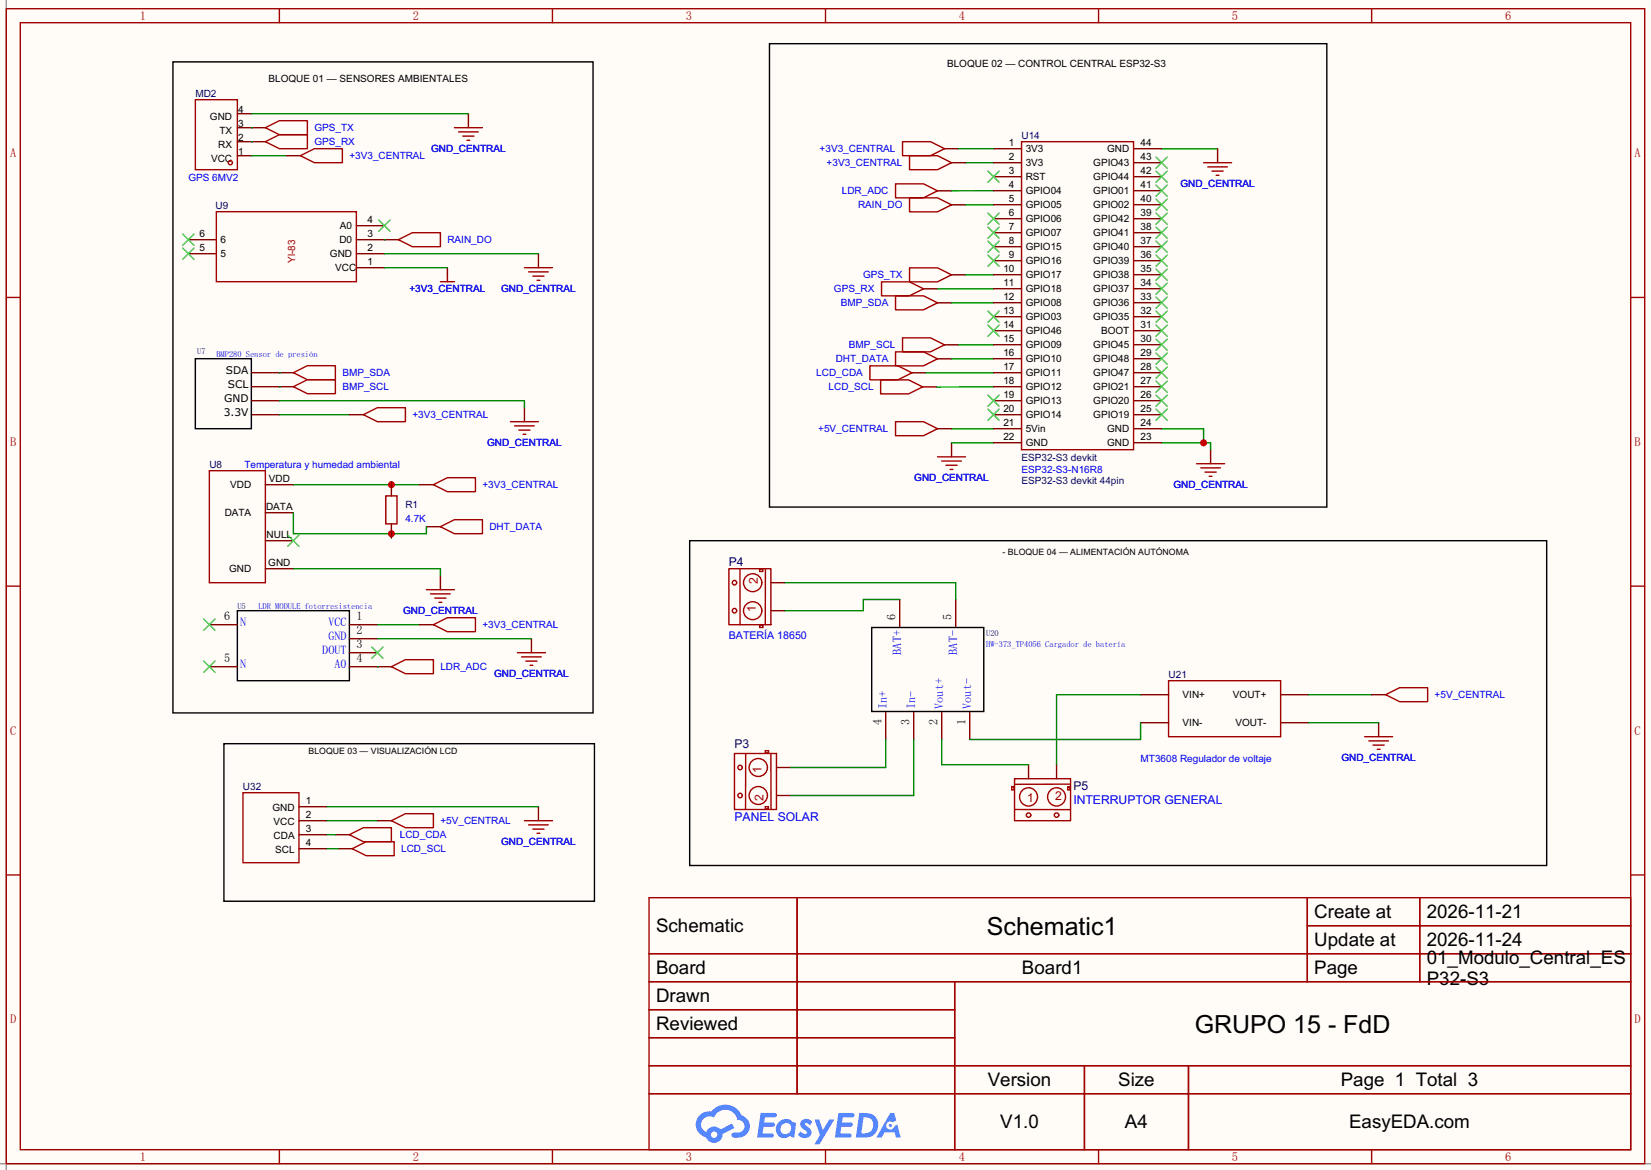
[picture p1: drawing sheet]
<svg xmlns="http://www.w3.org/2000/svg" width="299mm" height="212mm" viewBox="0 0 299 212" stroke-linecap="round" stroke-linejoin="round" font-family="sans-serif">
<path d="M0 0h299.5v212.3h-299.5z" fill="#fffcf7"/>
<path d="M1.1 0v212.3M0 211.1h299.5" fill="none" stroke="#999" stroke-width=".25"/>
<g fill="none" stroke="#a10000" stroke-width=".25">
<path d="M1.1 1.6h297.2v209.5h-297.2zM3.7 4.1h292.1v204.5h-292.1zM50.7 1.6v2.5M100.2 1.6v2.5M149.7 1.6v2.5M199.3 1.6v2.5M248.8 1.6v2.5M1.1 54h2.6M295.8 54h2.5M1.1 106.4h2.6M295.8 106.4h2.5M1.1 158.7h2.6"/>
<path d="M295.8 158.7h2.5M117.7 162.9h178.1v45.7h-178.1zM117.7 173h178.1M117.7 178.1h178.1M144.6 162.9v35.5M173.2 178.1v30.5M237.1 162.9v15.2M237.1 167.9h58.7M257.5 162.9v15.2M117.7 183.2h55.5M117.7 193.3h178.1M117.7 188.3h55.5"/>
<path d="M117.7 198.4h178.1M196.7 193.3v15.3M215.6 193.3v15.3M50.7 208.6v2.5M100.2 208.6v2.5M149.7 208.6v2.5M199.3 208.6v2.5M248.8 208.6v2.5"/>
</g>
<g fill="#5487ff">
<path d="M145.5 203.3a1.3 1.3 0 0 1 1.8 .2l-.4 .7a.54 .54 0 0 0-.9-.3l.1 .2a1.58 1.58 0 0 1 1.1 1.6 1.43 1.43 0 0 1-2.5 .2l.5-.6a.64 .64 0 0 0 .5 .4 .64 .64 0 0 0 .7-.2l-.2-.3a1.6 1.6 0 0 1-1-1.5z"/>
<path d="M147.7 203.1h.9l.7 2 1.1-2h.9l-2.7 4.5h-.9l1-1.7z"/>
<path d="M138 201.9h1.6a1.31 1.31 0 0 1 1.2 .2 .4 .4 0 0 1-.3 .6h-1.8l-.1 .9h1.6a.4 .4 0 0 1 .4 .5 .4 .4 0 0 1-.4 .3h-1.7l-.2 1.2h.8a1.23 1.23 0 0 1 1.2 .2 .39 .39 0 0 1-.3 .6h-2.7z"/>
<path d="M152.1 201.9h1.6a1.32 1.32 0 0 1 1.3 .2 .39 .39 0 0 1-.4 .6h-1.7l-.2 .9h1.7a.4 .4 0 0 1 .3 .5 .4 .4 0 0 1-.4 .3h-1.7l-.2 1.2h.8a1.23 1.23 0 0 1 1.2 .2 .39 .39 0 0 1-.3 .6h-2.7z"/>
<path d="M161.5 201.9h.7l.4 1.4-.7 .3a.75 .75 0 0 0-1.1 .3 .75 .75 0 0 0 .5 1.1 .75 .75 0 0 0 .9-.7l.6-.3 .6 2.4h-.9l-.2-1h-1.9l-.5 1h-.9z"/>
<path d="M155.9 201.9l-.7 4.5h1.5a2.27 2.27 0 0 0 2.6-2.3 2.27 2.27 0 0 0-2.7-2.2zM156.6 202.7a1.5 1.5 0 0 1 1.8 1.5 1.5 1.5 0 0 1-1.9 1.4h-.3z"/>
<path d="M141.3 203.5a1.62 1.62 0 0 0-.4 2.2 1.62 1.62 0 0 0 2 .6l.4-.3 .3 .3 .5 .1 .3-2.5-.2-.2-.4-.1a1.58 1.58 0 0 0-2.5-.1zM141.9 204.1a.99 .99 0 0 1 1.6 .3 .99 .99 0 0 1-.9 1.3 .94 .94 0 0 1-1-.5 .94 .94 0 0 1 .3-1.1z"/>
<path d="M126.9 202.3a2.37 2.37 0 0 0 1.2 4 1.54 1.54 0 0 0 1.7 1 1.54 1.54 0 0 0 1.3-1.6l2.1-1.1-.5-.7-2 1a1.57 1.57 0 0 0-2.6 .5 1.5 1.5 0 0 1-.8-2.1 1.5 1.5 0 0 1 2.2-.5 2.23 2.23 0 0 1 2.3-1.5 2.23 2.23 0 0 1 2 1.9 1.16 1.16 0 0 1 1.2 1 1.16 1.16 0 0 1-1 1.3h-.7a.47 .47 0 0 0-.6 .4 .47 .47 0 0 0 .4 .5 2.23 2.23 0 0 0 2.3-.6 2.23 2.23 0 0 0 .4-2.3 2.16 2.16 0 0 0-1.3-1.1 3.2 3.2 0 0 0-5.4-.8l-1.2 .1zM129 205.9a.58 .58 0 0 1 1.1 0 .58 .58 0 0 1-1.1 0z"/>
<circle cx="161.5" cy="204.2" r=".28"/>
</g>
<path d="M31.4 11.2h76.2v118.1h-76.2zM35.4 65.1h10.2v12.7h-10.2zM43.1 110.8h20.3v12.7h-20.3z" fill="none" stroke="#000" stroke-width=".25"/>
<g fill="none" stroke="#a10000" stroke-width=".25">
<path d="M35.4 18.1h7.7v12.7h-7.7zM39.2 38.4h25.4v12.7h-25.4zM48.1 23.2l2.6-1.3h5.1v2.5h-5.1zM48.1 25.7l2.6-1.3h5.1v2.6h-5.1zM82.4 23.2h5.1M83.2 23.9h3.5M83.9 24.7h2.1M84.7 25.5h.5M72.3 43.5l2.5-1.3h5.1v2.6h-5.1zM95.1 48.6h5.1M95.9 49.3h3.5M96.6 50.1h2.1"/>
<path d="M97.4 50.9h.5M53.2 70.2l2.6-1.3h5v2.5h-5zM53.2 67.6l2.6-1.3h5v2.6h-5zM92.6 76.5h5.1M93.3 77.3h3.6M94.1 78h2M94.9 78.8h.5M38 85.4h10.1v20.3h-10.1zM79.9 95.6l2.5-1.3h5.1v2.5h-5.1zM77.3 107h5.1M78.1 107.7h3.6M78.9 108.5h2"/>
<path d="M79.6 109.3h.5M93.9 118.4h5M94.6 119.2h3.6M95.4 119.9h2M96.1 120.7h.5"/>
<circle cx="41.8" cy="29.5" r=".38"/>
</g>
<g fill="none" stroke="#870000" stroke-width=".25">
<path d="M43.1 28.2h2.5M43.1 25.7h5M43.1 23.2h5M43.1 20.6h2.5M85 20.6v2.6M34.2 46h5M34.2 43.5h5M64.6 48.6h5.1M64.6 46h5.1M64.6 43.5h7.7M64.6 40.9h5.1M97.7 46v2.6"/>
<path d="M45.6 75.2h5.1M45.6 70.2h7.6M45.6 67.6h7.6M45.6 72.7h5.1M95.1 74v2.5M48.1 87.9h5.1M48.1 93h5.1M48.1 98.1h5.1M77.3 95.6h2.6M38 113.3h5.1M48.1 103.2h5.1M63.4 113.3h5.1"/>
<path d="M63.4 115.9h5.1M63.4 118.4h5.1M79.9 104.4v2.6M96.4 115.9v2.5M38 121h5.1M63.4 121h5.1"/>
</g>
<g fill="none" stroke="#3c3" stroke-width=".25">
<path d="M68.7 39.9l2 2.1M70.7 39.9l-2 2.1M33.1 45l2.1 2M33.1 42.5l2.1 2M35.2 45l-2.1 2M35.2 42.5l-2.1 2M52.2 97.1l2 2M54.2 97.1l-2 2M37 119.9l2 2.1M37 112.3l2 2.1M39 112.3l-2 2.1M39 119.9l-2 2.1"/>
<path d="M67.4 117.4l2.1 2M69.5 117.4l-2.1 2"/>
</g>
<path d="M45.6 23.2h.1M45.6 25.7h.1M45.6 20.6h39.4M69.7 43.5h.1M69.7 46h28M50.7 70.2h.1M50.7 67.6h.1M50.7 72.7h44.4v1.3M53.2 93v3.8h24.1v-1.2M71 96.8v.8M53.2 103.2h26.7v1.2M68.5 115.9h27.9" fill="none" stroke="#008700" stroke-width=".25"/>
<circle cx="71" cy="96.8" r=".63" fill="#c00"/>
<path d="M68.5 121h2.5" fill="none" stroke="#870000" stroke-width=".25"/>
<path d="M71 121l2.5-1.3h5.1v2.5h-5.1z" fill="none" stroke="#a10000" stroke-width=".25"/>
<path d="M50.7 75.2h12.7M53.2 87.9h22.9M71 87.4v.5M68.5 121h.1" fill="none" stroke="#008700" stroke-width=".25"/>
<circle cx="71" cy="87.9" r=".63" fill="#c00"/>
<path d="M210.7 27h10.2M210.7 77.8h7.6v2.5M210.7 80.3h8.9v1.3M68.5 113.3h7.6" fill="none" stroke="#008700" stroke-width=".25"/>
<path d="M40.6 134.9h67.2v28.6h-67.2z" fill="none" stroke="#000" stroke-width=".25"/>
<path d="M219.6 81.6v2.5" fill="none" stroke="#870000" stroke-width=".25"/>
<path d="M217 84.1h5.1M217.8 84.9h3.6M218.6 85.7h2M219.3 86.4h.5" fill="none" stroke="#a10000" stroke-width=".25"/>
<circle cx="218.3" cy="80.3" r=".63" fill="#c00"/>
<g fill="none" stroke="#870000" stroke-width=".25">
<path d="M51.9 28.2h2.6M170.1 34.6h2.5M171.3 27h2.6M172.6 37.2h2.5M172.6 29.5h2.5M180.2 27h5.1M180.2 29.5h5.1M180.2 32.1h5.1M180.2 34.6h5.1M180.2 37.1h5.1M180.2 39.7h5.1M205.6 27h5.1"/>
<path d="M205.6 29.5h5.1M205.6 32.1h5.1M205.6 34.6h5.1M205.6 37.1h5.1M205.6 39.7h5.1M220.9 27v2.5M81.2 48.6v1.2M167.5 52.4h2.6M170.1 54.9h2.5M172.6 49.9h2.5M180.2 42.2h5.1M180.2 44.8h5.1"/>
<path d="M180.2 47.3h5.1M180.2 49.8h5.1M180.2 52.4h5.1M180.2 54.9h5.1M180.2 57.5h5.1M180.2 60h5.1M205.6 42.2h5.1M205.6 44.8h5.1M205.6 47.3h5.1M205.6 49.8h5.1M205.6 52.4h5.1M205.6 54.9h5.1"/>
<path d="M205.6 57.5h5.1M205.6 60h5.1M63.4 75.2h2.5M165.4 67.6h2.5M167.4 70.2h2.5M170.1 65.1h2.5M170.1 77.8h2.5M171.3 62.6h2.6M180.2 62.5h5.1M180.2 65.1h5.1M180.2 67.6h5.1M180.2 70.2h5.1"/>
<path d="M180.2 72.7h5.1M180.2 75.2h5.1M180.2 77.8h5.1M205.6 62.5h5.1M205.6 65.1h5.1M205.6 67.6h5.1M205.6 70.2h5.1M205.6 72.7h5.1M205.6 75.2h5.1M205.6 77.8h5.1M71 87.4v2.6M71 95v2.6"/>
<path d="M76.1 87.9h2.5M172.6 80.3v2.6M180.2 80.3h5.1M205.6 80.3h5.1M76.1 113.3h2.5M139.8 110.8h2.6M139.8 105.7h2.6M163.2 108.8v5M173.4 108.8v5M140.8 139.2h2.6M160.7 129.1v5.1M165.7 129.1v5.1"/>
<path d="M170.8 129.1v5.1M175.9 129.1v5.1M186.6 138.7v2.6M191.6 138.7v2.6M206.9 126h5.1M206.9 131.1h5.1M232.3 126h5.1M232.3 131.1h5.1M248.8 126h2.5M250.1 131.1v2.6M54.2 154h5.1M54.2 151.4h5.1"/>
<path d="M54.2 148.9h5.1M54.2 146.4h5.1M60.8 151.4h2.6M61.3 154h2.6M68.5 148.9h2.5M97.7 146.4v2.5M140.8 144.3h2.6"/>
</g>
<g fill="none" stroke="#a10000" stroke-width=".25">
<path d="M54.5 28.2l2.5-1.2h5.1v2.5h-5.1zM162.4 33.4h5.1l2.6 1.2-2.6 1.3h-5.1zM163.7 25.7h5.1l2.5 1.3-2.5 1.2h-5.1zM165 35.9h5.1l2.5 1.3-2.5 1.2h-5.1zM165 28.2h5.1l2.5 1.3-2.5 1.3h-5.1zM185.3 25.7h20.3v55.9h-20.3zM218.3 29.5h5.1M219.1 30.3h3.5M219.8 31h2.1M220.6 31.8h.5M79.9 51.1h2.5M81.2 49.8v1.3"/>
<path d="M159.9 51.1h5.1l2.5 1.3-2.5 1.3h-5.1zM162.4 53.7h5.1l2.6 1.2-2.6 1.3h-5.1zM165 48.6h5.1l2.5 1.3-2.5 1.2h-5.1zM65.9 75.2l2.6-1.2h5v2.5h-5zM157.8 66.4h5.1l2.5 1.2-2.5 1.3h-5.1zM159.7 68.9h5.1l2.6 1.3-2.6 1.3h-5.1zM162.4 63.8h5.1l2.6 1.3-2.6 1.3h-5.1zM162.4 76.5h5.1l2.6 1.3-2.6 1.2h-5.1zM163.7 61.3h5.1l2.5 1.3-2.5 1.2h-5.1zM70 90h2v5h-2zM78.6 87.9l2.6-1.2h5v2.5h-5zM170.1 82.9h5"/>
<path d="M170.8 83.6h3.6M171.6 84.4h2M172.3 85.2h.5M78.6 113.3l2.6-1.2h5v2.5h-5zM132.2 103.2h7.6v10.1h-7.6zM134.2 103.2v10.1M137.8 103.3h.6v.4h-.6zM137.8 113.4h.6v.4h-.6zM138.8 103.3v10M133.2 136.7h7.6v10.2h-7.6zM135.3 136.7l-.1 10.2M138.8 136.2h.6v.4h-.6z"/>
<path d="M139.8 136.7l.1 10.1M212 123.5h20.3v10.2h-20.3zM247.5 133.7h5.1M248.3 134.4h3.5M249 135.2h2.1M249.8 135.9h.5M251.3 126l2.6-1.2h5.1v2.5h-5.1zM44.1 143.8h10.1v12.7h-10.1zM63.4 151.4l2.5-1.2h5.1v2.5h-5.1zM63.9 154l2.5-1.3h5.1v2.5h-5.1zM71 148.9l2.5-1.3h5.1v2.6h-5.1zM95.1 148.9h5.1"/>
<path d="M95.9 149.7h3.5M96.6 150.4h2.1M97.4 151.2h.5M138.8 146.4h.6v.4h-.6zM183.5 142.7h.4v.6h-.4zM184 141.3h10.2v7.6h-10.2zM184 146.9h10.2M193.7 142.7h.4v.6h-.4zM194.1 142.3h-10.1"/>
<circle cx="133.2" cy="110.8" r=".41"/>
<circle cx="133.2" cy="105.7" r=".41"/>
<circle cx="136.5" cy="105.7" r="1.64"/>
<circle cx="136.5" cy="110.8" r="1.64"/>
<circle cx="134.2" cy="139.2" r=".41"/>
<circle cx="137.6" cy="139.2" r="1.64"/>
<circle cx="134.2" cy="144.3" r=".41"/>
<circle cx="137.6" cy="144.3" r="1.64"/>
<circle cx="186.5" cy="144.6" r="1.64"/>
<circle cx="186.6" cy="147.9" r=".4"/>
<circle cx="191.6" cy="144.6" r="1.64"/>
<circle cx="191.7" cy="147.9" r=".4"/>
</g>
<g fill="none" stroke="#008700" stroke-width=".25">
<path d="M45.6 28.2h6.3M173.9 27h6.3M175.1 37.2h5.1M175.1 29.5h5.1M180.2 34.6h-7.6M69.7 48.6h11.5M170.1 52.4h10.1M172.6 54.9h7.6M175.1 49.9h5.1M167.9 67.6h12.3M172.6 77.8h7.6M172.6 65.1h7.6"/>
<path d="M173.9 62.6h6.3M180.2 70.2h-10.3M172.6 80.3h7.6M142.4 105.7h31v3.1M163.2 108.8h-6.6v2h-14.2M160.7 134.2v5h-17.3M165.7 134.2v10.1h-22.3M170.8 134.2v4.5h15.8M206.9 126h-15.3v12.7M206.9 131.1v3.1h-31M237.4 126h11.4M237.4 131.1h12.7"/>
<path d="M59.3 148.9h9.2M59.3 146.4h38.4M59.3 154h2M59.3 151.4h1.5"/>
</g>
<path d="M139.6 7.9h101.1v84.1h-101.1zM125.1 98.1h155.4v58.9h-155.4zM158.1 113.8h20.3v15.3h-20.3z" fill="none" stroke="#000" stroke-width=".25"/>
<g fill="none" stroke="#3c3" stroke-width=".25">
<path d="M179.2 31l2 2.1M179.2 38.7l2 2M181.2 31l-2 2.1M181.2 38.7l-2 2M209.7 38.7l2 2M209.7 36.1l2 2.1M209.7 33.6l2 2M209.7 31l2 2.1M209.7 28.5l2 2M211.7 28.5l-2 2M211.7 38.7l-2 2M211.7 36.1l-2 2.1"/>
<path d="M211.7 33.6l-2 2M211.7 31l-2 2.1M179.2 41.2l2 2M179.2 43.7l2 2.1M179.2 46.3l2 2M179.2 56.4l2 2.1M179.2 59l2 2M181.2 41.2l-2 2M181.2 43.7l-2 2.1M181.2 46.3l-2 2M181.2 56.4l-2 2.1M181.2 59l-2 2"/>
<path d="M209.7 59l2 2M209.7 56.4l2 2.1M209.7 53.9l2 2M209.7 51.4l2 2M209.7 48.8l2 2.1M209.7 46.3l2 2M209.7 43.7l2 2.1M209.7 41.2l2 2M211.7 41.2l-2 2M211.7 43.7l-2 2.1M211.7 59l-2 2M211.7 56.4l-2 2.1"/>
<path d="M211.7 53.9l-2 2M211.7 51.4l-2 2M211.7 48.8l-2 2.1M211.7 46.3l-2 2M179.2 71.7l2 2M179.2 74.2l2 2.1M181.2 71.7l-2 2M181.2 74.2l-2 2.1M209.7 74.2l2 2.1M209.7 71.7l2 2M209.7 69.1l2 2.1M209.7 66.6l2 2"/>
<path d="M209.7 64.1l2 2M209.7 61.5l2 2.1M211.7 74.2l-2 2.1M211.7 71.7l-2 2M211.7 69.1l-2 2.1M211.7 66.6l-2 2M211.7 64.1l-2 2M211.7 61.5l-2 2.1"/>
</g>
<g font-size="4.5">
<text x="179" y="169.7">Schematic1</text>
<text x="216.7" y="187.5">GRUPO 15 - FdD</text>
</g>
<g font-size="3.4">
<text x="238.4" y="166.6">Create at</text>
<text x="258.8" y="166.6">2026-11-21</text>
<text x="119" y="169.1">Schematic</text>
<text x="238.4" y="171.6">Update at</text>
<text x="258.8" y="171.6">2026-11-24</text>
<text x="119" y="176.7">Board</text>
<text x="185.4" y="176.7">Board1</text>
<text x="238.4" y="176.7">Page</text>
<text x="258.8" y="174.8">01_Modulo_Central_ES</text>
<text x="258.8" y="178.6">P32-S3</text>
<text x="119" y="181.8">Drawn</text>
<text x="119" y="186.9">Reviewed</text>
<text x="179.2" y="197">Version</text>
<text x="202.8" y="197">Size</text>
<text x="243.2" y="197">Page 1 Total 3</text>
<text x="181.4" y="204.7">V1.0</text>
<text x="204.1" y="204.7">A4</text>
<text x="244.7" y="204.7">EasyEDA.com</text>
</g>
<g font-size="2.3" fill="#a00000">
<text x="25.3" y="3.6">1</text>
<text x="74.9" y="3.6">2</text>
<text x="124.4" y="3.6">3</text>
<text x="173.9" y="3.6">4</text>
<text x="223.5" y="3.6">5</text>
<text x="273" y="3.6">6</text>
<text x="1.8" y="28.5">A</text>
<text x="296.5" y="28.5">A</text>
<text x="1.8" y="80.9">B</text>
<text x="296.5" y="80.9">B</text>
<text x="1.8" y="133.3">C</text>
<text x="296.5" y="133.3">C</text>
<text x="1.8" y="185.7">D</text>
<text x="296.5" y="185.7">D</text>
<text x="25.3" y="210.6">1</text>
<text x="74.9" y="210.6">2</text>
<text x="124.4" y="210.6">3</text>
<text x="173.9" y="210.6">4</text>
<text x="223.5" y="210.6">5</text>
<text x="273" y="210.6">6</text>
</g>
<g font-size="2.2" fill="#000080">
<text x="132.2" y="102.6">P4</text>
<text x="133.2" y="135.7">P3</text>
<text x="194.7" y="143.3">P5</text>
</g>
<g font-size="2.2" fill="#a00000">
<text x="137.4" y="106" transform="rotate(-90 137.4 106)">2</text>
<text x="137.1" y="111.1" transform="rotate(-90 137.1 111.1)">1</text>
<text x="138.1" y="140.2" transform="rotate(-90 138.1 140.2)">1</text>
<text x="138.5" y="145.3" transform="rotate(-90 138.5 145.3)">2</text>
<text x="186.3" y="145.4">1</text>
<text x="191.4" y="145.1">2</text>
</g>
<g font-size="2.2">
<text x="40.7" y="112.6">6</text>
<text x="64.6" y="112.6">1</text>
<text x="162.4" y="112.6" transform="rotate(-90 162.4 112.6)">6</text>
<text x="172.6" y="112.6" transform="rotate(-90 172.6 112.6)">5</text>
<text x="64.6" y="115.1">2</text>
<text x="64.6" y="117.6">3</text>
<text x="40.7" y="120.2">5</text>
<text x="64.6" y="120.2">4</text>
<text x="159.9" y="131.5" transform="rotate(-90 159.9 131.5)">4</text>
<text x="165" y="131.5" transform="rotate(-90 165 131.5)">3</text>
<text x="170" y="131.5" transform="rotate(-90 170 131.5)">2</text>
<text x="175.1" y="131.5" transform="rotate(-90 175.1 131.5)">1</text>
</g>
<g font-size="2.2" fill="#00f">
<text x="43.6" y="113.6">N</text>
<text x="59.6" y="113.6">VCC</text>
<text x="58.5" y="118.6">DOUT</text>
<text x="59.6" y="116.1">GND</text>
<text x="163.4" y="118.8" transform="rotate(-90 163.4 118.8)">BAT+</text>
<text x="173.6" y="118.8" transform="rotate(-90 173.6 118.8)">BAT-</text>
<text x="43.6" y="121.2">N</text>
<text x="60.7" y="121.2">A0</text>
<text x="160.9" y="128.6" transform="rotate(-90 160.9 128.6)">In+</text>
<text x="166" y="128.6" transform="rotate(-90 166 128.6)">In-</text>
<text x="171" y="128.6" transform="rotate(-90 171 128.6)">Vout+</text>
<text x="176.1" y="128.6" transform="rotate(-90 176.1 128.6)">Vout-</text>
<text x="133.2" y="148.9">PANEL SOLAR</text>
<text x="194.7" y="145.8">INTERRUPTOR GENERAL</text>
</g>
<g font-size="1.9">
<text x="41" y="67.9">SDA</text>
<text x="41.3" y="70.5">SCL</text>
<text x="40.6" y="75.5">3.3V</text>
<text x="40.7" y="73">GND</text>
</g>
<text font-size="1.9" fill="#00f" x="132.2" y="115.9">BATERÍA 18650</text>
<g font-size="1.8" fill="#000080">
<text x="35.4" y="17.7">MD2</text>
<text x="78.2" y="27.6">GND_CENTRAL</text>
<text x="185.3" y="25.3">U14</text>
<text x="214.1" y="33.9">GND_CENTRAL</text>
<text x="39.1" y="38">U9</text>
<text x="74.3" y="53">+3V3_CENTRAL</text>
<text x="90.9" y="53">GND_CENTRAL</text>
<text x="88.4" y="80.9">GND_CENTRAL</text>
<text x="185.3" y="83.7">ESP32-S3 devkit</text>
<text x="38" y="85">U8</text>
<text x="165.8" y="87.3">GND_CENTRAL</text>
<text x="185.3" y="87.8">ESP32-S3 devkit 44pin</text>
<text x="212.8" y="88.5">GND_CENTRAL</text>
<text x="73.5" y="92.1">R1</text>
<text x="73.1" y="111.4">GND_CENTRAL</text>
<text x="89.6" y="122.8">GND_CENTRAL</text>
<text x="212" y="123.1">U21</text>
<text x="44.1" y="143.4">U32</text>
<text x="243.3" y="138">GND_CENTRAL</text>
<text x="90.9" y="153.3">GND_CENTRAL</text>
</g>
<g font-size="1.8">
<text x="48.7" y="14.9">BLOQUE 01 — SENSORES AMBIENTALES</text>
<text x="171.8" y="12.1">BLOQUE 02 — CONTROL CENTRAL ESP32-S3</text>
<text x="38.1" y="21.7">GND</text>
<text x="43.2" y="23">3</text>
<text x="43.2" y="20.4">4</text>
<text x="38.3" y="29.3">VCC</text>
<text x="39.6" y="26.8">RX</text>
<text x="39.8" y="24.2">TX</text>
<text x="43.2" y="28">1</text>
<text x="43.2" y="25.5">2</text>
<text x="183" y="26.5">1</text>
<text x="183" y="29.1">2</text>
<text x="186.1" y="27.6">3V3</text>
<text x="200.8" y="27.6">GND</text>
<text x="206.9" y="29.1">43</text>
<text x="206.9" y="26.5">44</text>
<text x="183" y="31.6">3</text>
<text x="183" y="34.2">4</text>
<text x="186.1" y="30.1">3V3</text>
<text x="186.1" y="32.6">RST</text>
<text x="186.1" y="35.2">GPIO04</text>
<text x="198.3" y="35.2">GPIO01</text>
<text x="198.3" y="32.6">GPIO44</text>
<text x="198.3" y="30.1">GPIO43</text>
<text x="206.9" y="34.2">41</text>
<text x="206.9" y="31.6">42</text>
<text x="61.7" y="41.5">A0</text>
<text x="66.7" y="40.5">4</text>
<text x="183" y="36.7">5</text>
<text x="183" y="39.2">6</text>
<text x="183" y="41.8">7</text>
<text x="186.1" y="37.7">GPIO05</text>
<text x="186.1" y="40.3">GPIO06</text>
<text x="198.3" y="40.3">GPIO42</text>
<text x="198.3" y="37.7">GPIO02</text>
<text x="206.9" y="41.8">38</text>
<text x="206.9" y="39.2">39</text>
<text x="206.9" y="36.7">40</text>
<text x="36.2" y="45.6">5</text>
<text x="36.2" y="43.1">6</text>
<text x="40" y="46.6">5</text>
<text x="40" y="44.1">6</text>
<text x="59.8" y="46.6">GND</text>
<text x="61.6" y="44.1">D0</text>
<text x="66.7" y="45.6">2</text>
<text x="66.7" y="43.1">3</text>
<text x="183" y="44.3">8</text>
<text x="183" y="46.9">9</text>
<text x="186.1" y="42.8">GPIO07</text>
<text x="186.1" y="45.3">GPIO15</text>
<text x="186.1" y="47.9">GPIO16</text>
<text x="198.3" y="47.9">GPIO39</text>
<text x="198.3" y="45.3">GPIO40</text>
<text x="198.3" y="42.8">GPIO41</text>
<text x="206.9" y="46.9">36</text>
<text x="206.9" y="44.3">37</text>
<text x="60.8" y="49.1">VCC</text>
<text x="66.7" y="48.1">1</text>
<text x="182" y="49.4">10</text>
<text x="182" y="51.9">11</text>
<text x="186.1" y="50.4">GPIO17</text>
<text x="186.1" y="53">GPIO18</text>
<text x="198.3" y="53">GPIO37</text>
<text x="198.3" y="50.4">GPIO38</text>
<text x="206.9" y="51.9">34</text>
<text x="206.9" y="49.4">35</text>
<text x="182" y="54.5">12</text>
<text x="182" y="57">13</text>
<text x="182" y="59.6">14</text>
<text x="186.1" y="55.5">GPIO08</text>
<text x="186.1" y="58">GPIO03</text>
<text x="198.3" y="58">GPIO35</text>
<text x="198.3" y="55.5">GPIO36</text>
<text x="206.9" y="59.6">31</text>
<text x="206.9" y="57">32</text>
<text x="206.9" y="54.5">33</text>
<text x="182" y="62.1">15</text>
<text x="182" y="64.6">16</text>
<text x="186.1" y="60.6">GPIO46</text>
<text x="186.1" y="63.1">GPIO09</text>
<text x="186.1" y="65.7">GPIO10</text>
<text x="198.3" y="65.7">GPIO48</text>
<text x="198.3" y="63.1">GPIO45</text>
<text x="199.7" y="60.6">BOOT</text>
<text x="206.9" y="64.6">29</text>
<text x="206.9" y="62.1">30</text>
<text x="182" y="67.2">17</text>
<text x="182" y="69.7">18</text>
<text x="186.1" y="68.2">GPIO11</text>
<text x="186.1" y="70.7">GPIO12</text>
<text x="198.3" y="70.7">GPIO21</text>
<text x="198.3" y="68.2">GPIO47</text>
<text x="206.9" y="69.7">27</text>
<text x="206.9" y="67.2">28</text>
<text x="182" y="72.3">19</text>
<text x="182" y="74.8">20</text>
<text x="182" y="77.3">21</text>
<text x="186.1" y="73.3">GPIO13</text>
<text x="186.1" y="75.8">GPIO14</text>
<text x="198.3" y="75.8">GPIO19</text>
<text x="198.3" y="73.3">GPIO20</text>
<text x="206.9" y="77.3">24</text>
<text x="206.9" y="74.8">25</text>
<text x="206.9" y="72.3">26</text>
<text x="182" y="79.9">22</text>
<text x="186.1" y="78.4">5Vin</text>
<text x="186.1" y="80.9">GND</text>
<text x="200.8" y="80.9">GND</text>
<text x="200.8" y="78.4">GND</text>
<text x="206.9" y="79.9">23</text>
<text x="41.8" y="88.5">VDD</text>
<text x="48.8" y="87.5">VDD</text>
<text x="40.8" y="93.6">DATA</text>
<text x="48.3" y="92.6">DATA</text>
<text x="48.4" y="97.7">NULL</text>
<text x="41.6" y="103.8">GND</text>
<text x="48.7" y="102.7">GND</text>
<text x="214.5" y="126.6">VIN+</text>
<text x="214.5" y="131.7">VIN-</text>
<text x="223.6" y="126.6">VOUT+</text>
<text x="224.1" y="131.7">VOUT-</text>
<text x="49.4" y="147.2">GND</text>
<text x="49.6" y="149.7">VCC</text>
<text x="55.5" y="148.5">2</text>
<text x="55.5" y="145.9">1</text>
<text x="49.6" y="152.3">CDA</text>
<text x="49.9" y="154.8">SCL</text>
<text x="55.5" y="153.5">4</text>
<text x="55.5" y="151">3</text>
</g>
<g font-size="1.8" fill="#00f">
<text x="57" y="23.7">GPS_TX</text>
<text x="57" y="26.3">GPS_RX</text>
<text x="63.4" y="28.8">+3V3_CENTRAL</text>
<text x="148.7" y="27.6">+3V3_CENTRAL</text>
<text x="34.2" y="32.9">GPS 6MV2</text>
<text x="149.9" y="30.1">+3V3_CENTRAL</text>
<text x="152.7" y="35.2">LDR_ADC</text>
<text x="155.6" y="37.7">RAIN_DO</text>
<text x="81.2" y="44.1">RAIN_DO</text>
<text x="151.3" y="53">GPS_RX</text>
<text x="156.5" y="50.4">GPS_TX</text>
<text x="152.5" y="55.5">BMP_SDA</text>
<text x="151.6" y="65.7">DHT_DATA</text>
<text x="154" y="63.1">BMP_SCL</text>
<text x="62.1" y="70.7">BMP_SCL</text>
<text x="62.1" y="68.2">BMP_SDA</text>
<text x="148.1" y="68.2">LCD_CDA</text>
<text x="150.3" y="70.8">LCD_SCL</text>
<text x="74.8" y="75.8">+3V3_CENTRAL</text>
<text x="148.4" y="78.4">+5V_CENTRAL</text>
<text x="44.3" y="85">Temperatura y humedad ambiental</text>
<text x="87.5" y="88.5">+3V3_CENTRAL</text>
<text x="185.3" y="85.7">ESP32-S3-N16R8</text>
<text x="73.5" y="94.6">4.7K</text>
<text x="88.8" y="96.1">DHT_DATA</text>
<text x="87.5" y="113.9">+3V3_CENTRAL</text>
<text x="79.9" y="121.5">LDR_ADC</text>
<text x="260.2" y="126.6">+5V_CENTRAL</text>
<text x="206.9" y="138.3">MT3608 Regulador de voltaje</text>
<text x="79.9" y="149.5">+5V_CENTRAL</text>
<text x="72.5" y="152">LCD_CDA</text>
<text x="72.8" y="154.6">LCD_SCL</text>
</g>
<text font-size="1.8" fill="#a00000" x="53.5" y="47.7" transform="rotate(-90 53.5 47.7)">Yl-83</text>
<g font-size="1.6">
<text x="181.9" y="100.8">- BLOQUE 04 — ALIMENTACIÓN AUTÓNOMA</text>
<text x="56" y="136.8">BLOQUE 03 — VISUALIZACIÓN LCD</text>
</g>
<g font-size="1.5" fill="#000080">
<text x="35.8" y="64.2">U7</text>
<text x="43.1" y="110.4">U5</text>
<text x="178.9" y="115.4">U20</text>
</g>
<g font-size="1.5" fill="#00f">
<text x="39.2" y="64.7">BMP280 Sensor de presión</text>
<text x="46.9" y="110.4">LDR_MODULE fotorresistencia</text>
<text x="178.9" y="117.4">HW-373_TP4056 Cargador de batería</text>
</g>
</svg>
